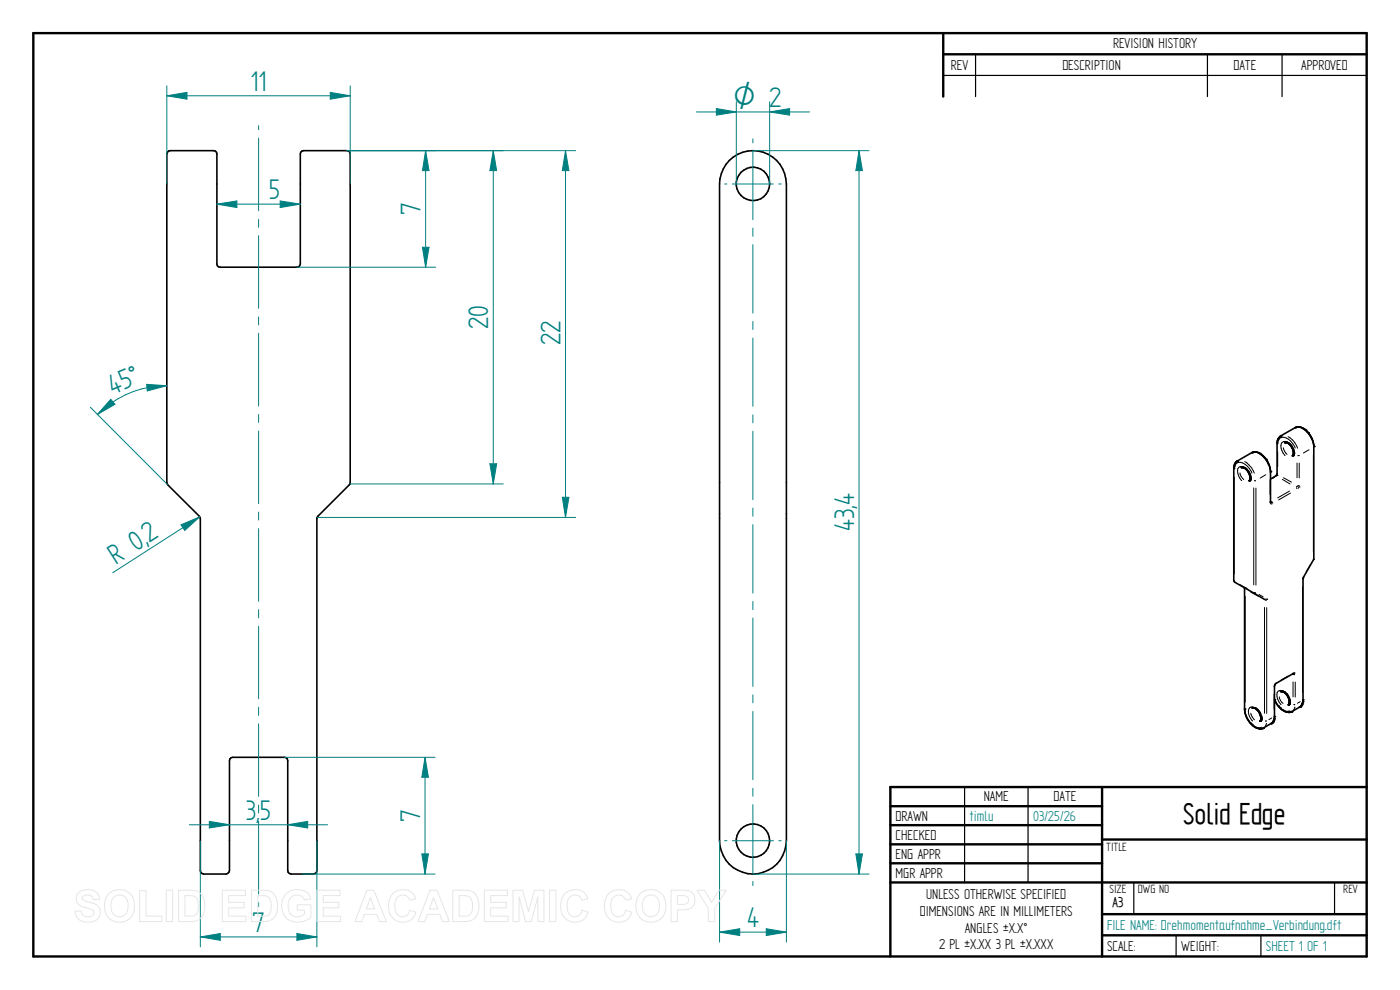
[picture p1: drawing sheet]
<svg xmlns="http://www.w3.org/2000/svg" width="297mm" height="210mm" viewBox="0 0 297 210" stroke-linecap="round" stroke-linejoin="round" font-family="sans-serif">
<g fill="none" stroke="#000" stroke-width=".51">
<path d="M7.1 7h282.8v195.9h-282.8zM200.1 7v13.5M200.1 11.5h89.8M188.9 171h44.9M188.9 175h44.9M188.9 179.1h44.9M233.8 167v35.9M233.8 178.1h56.1M289.9 167h-101v35.9M188.9 183.1h44.9M188.9 187.2h101M233.8 193.9h56.1"/>
<path d="M233.8 198.4h56.1"/>
</g>
<path d="M200.1 16h89.8M207 11.5v9M256.2 11.5v9M272 11.5v9M204.6 167v20.2M218.1 167v20.2M240.5 187.3v6.6M249.5 198.4v4.5M267.5 198.4v4.5M283.1 187.3v6.6" fill="none" stroke="#000" stroke-width=".25"/>
<g fill="none" stroke="#000" stroke-width=".34">
<path d="M35.8 32h9.5l.6 .3 .1 23.7 .4 .6 .3 .1 16.6-.1 .4-.6 .1-23.7 .6-.3h9.2l.6 .3 .1 .3v69.8l-.2 .5-6.7 6.6-.2 .5v74.7l-.3 .6-.4 .1h-4.7l-.4-.1-.4-.6v-23.3v-.4l-.7-.3h-10.9l-.6 .3-.1 23.7-.4 .6-.3 .1h-4.8l-.6-.4-.1-.3v-74.7l-.2-.5-6.7-6.6-.2-.5v-69.8zM154.7 34a7.1 7.1 0 0 1 7.7-1.5 7.1 7.1 0 0 1 4.4 6.5v139.4a7.1 7.1 0 0 1-7.1 7 7.1 7.1 0 0 1-7-7v-139.4a7.4 7.4 0 0 1 2-5zM261.8 99l-.1 24.2 .2 .3 6.3 3.6M261.8 98.7v.3M262 98.4l-.1 .3M262 98.3h.1M262.2 98l-.1 .1M262.3 97.9v.1M264 99.3l.1 .1M264.5 99.7l.1 .1M264.7 99.9v.1M265.5 96.1l-3 1.7"/>
<path d="M265.8 95.9l-.1 .1M265.8 95.9h.1M265.9 95.9h.6M266.6 95.9l.2 .1M266.9 96l.3 .1M267.3 96.2l.8 .7 .8 .9 .5 1.2 .1 1M270.9 94v6.5l-.3 .5-1.1 .6M271 93.6l-.1 .4M271.1 93.3l-.1 .2M271.1 93.1v.1M271.2 93l-.1 .1M271.3 92.8v.1"/>
<path d="M271.7 92.5h-.1M273 93.9h.1M273.5 94.2l.2 .2M273.8 94.5l.1 .1M273.9 94.7l.1 .1M274 94.8l.1 .2M274.2 95.1l.1 .4M274.3 95.6l.1 .1M274.4 95.7v.1M274.4 95.9v.1M274.4 96.1h.1M274.7 90.8l-3 1.7"/>
<path d="M274.8 90.7h.1M275 90.6h.1M275.1 90.6h.1M275.2 90.6h.4M275.6 90.6h.2M275.8 90.6l.4 .1M276.2 90.8l.3 .1M276.5 90.9l.3 .2M276.8 91.1l.2 .1M277 91.3l.5 .5M277.6 91.8l.7 1.2 .4 1.7M278.7 94.7v23.9l-2.3 4.2v25.8l-.1 .7"/>
<path d="M264.8 100.1v.1M264.8 100.2l.1 .1M264.9 100.3l.1 .4M265.1 100.7v.1M265.1 100.8v.1M265.1 101h.1M265.2 101.1v.1M265.2 101.3h.1M265.2 101.5v.1M269.5 100.1v6.3M264 124.8v25.6M264 150.5l.3 1.3 1 1.6"/>
<path d="M265.3 153.5l.2 .1M265.5 153.7l.1 .1M265.6 153.8l.8 .5M266.4 154.3l.7 .3M266.6 150.5l.1 .1M266.9 150.8v.1M267 151h.1M267.1 151.1l.1 .1M267.2 151.3h.1M267.3 151.4v.1M267.3 151.5v.2M267.4 151.7v.1"/>
<path d="M267.4 151.8v.1M267.5 152v.1M267.5 152.1v.1M267.5 152.3v.1M267.6 154.6h-.5M267.7 154.6h.1M268 154.5h-.2M269.6 153.5l-1.5 .9M269.8 153.4h-.1M270.1 153.1l-.1 .1M270.2 152.9l-.1 .1M270.3 152.5l-.1 .4"/>
<path d="M270.4 148.5l.8 1.3M271.2 149.8l.2 .3M271.5 150.1l.1 .1M271.6 150.2l.4 .4M272 150.6l.3 .1M272.3 150.8l.4 .2M272.6 147.1h.1M272.7 151h.3M272.9 147.3l.1 .1M273 151.1h.7M273 147.5l.1 .1M273.1 147.6l.1 .1"/>
<path d="M273.2 147.7v.1M273.3 147.9v.2M273.4 148.1v.2M273.5 148.5v.2M273.5 148.4v.1M273.5 148.8v.1M273.9 151l-.2 .1M274.2 143l-3.5 2-.2 .2-.2 7.2M275.7 150l-1.6 .9M276.1 149.6l-.1 .1M276.2 149.5l-.1 .1M276.2 149.4h.1"/>
<circle cx="159.8" cy="39" r="3.5"/>
<circle cx="159.7" cy="178.3" r="3.5"/>
</g>
<g fill="none" stroke="#000" stroke-width=".21">
<path d="M261.7 99.4l.1 .1M262.5 98.2a2.2 2.2 0 0 1 2.6 1.2l.5 1M263.3 99.2h.1M264.1 97.9a5.2 5.2 0 0 1 2 2.5M267 96.2a4.7 4.7 0 0 1 2.1 2.4M270.9 94.1l.2 .1M271.1 95.8v3.2M271.7 92.9a2.27 2.27 0 0 1 2.6 1.2l.5 .9M272.2 95l.3 .8 .5 .6M273.3 92.6a4.2 4.2 0 0 1 2 2.5M274.4 95.7v-.2a2.25 2.25 0 0 0-2.1-1.8 1.61 1.61 0 0 0-.1 2.4l.4 .5M275.2 98.2v3.1"/>
<path d="M275.3 96.6l.1 .1M275.5 96.6h.1M275.6 98.3v3.1M276.2 90.8a5 5 0 0 1 2.1 2.5M277.7 95.4l-1.2 .7M278.6 96.5v20.6M278.7 94.7l-.1 .2M261.8 101.2v20.6M263.1 100.3a2.11 2.11 0 0 0 .8 1.4M265.2 101v-.2a2.23 2.23 0 0 0-2.1-1.8 1.01 1.01 0 0 0-.5 1.4l.4 1 .4 .5M266 103.5v20.6M266.1 102h.1"/>
<path d="M266.2 102h.1M266.4 103.5v20.6M268.5 100.7l-1.2 .7M269.5 101.8v3.1M269.5 106.8l.2 .1M269.5 106.4h.2l-.2 .2M269.5 100.1v.1M269.7 106.9h.1M269.7 106.6h.1M269.8 106.7h.1M270.4 101.3l-.5 .2M270.6 101h.2"/>
<path d="M270.9 100.9h.1M270.9 100.5l.2 .1M271 100.8h.1M272 101.7l1.7 1M272.3 101.3l1.7 1M273.6 104.2l-2.5 1.4M273.8 104.6l-2.5 1.4M275 103.5l.1 .1M275.1 103.2h.1M275.1 103.2l-.1 .1M275.3 103h.1M275.5 103h.1"/>
<path d="M275.6 103.3h.1M275.6 103.3l-.2 .3M278 119.8l-.9 1.5M278.6 118.7h.1M278.7 118.6l-.1 .1M261.7 123.2l.2 .3M263.1 124l1.7 1M264.1 124.7l.1 .2-.2-.1M264.2 126.5v22.4M265.3 125.6l1.7 .9M266 125.7l.1 .2M266.1 125.8h.1"/>
<path d="M266.2 125.8h.1M266.4 125.8l-.2 .1M267.1 126.1l.9 .5M268.2 127.1l.1 .2M268.3 128.9v22.4M268.5 127.3h.1M268.5 127.1l-.1 .1M268.6 127.3h-.1M268.7 127.1h.1M268.7 128.9v22.4M276.4 124.5v22.4M276.4 122.6v.2"/>
<path d="M276.4 122.8v.1M276.5 122.4h.1M264 150.4l.2 .1M264.5 152.1a3.3 3.3 0 0 0 2.9 2.3l.2-.1M265.3 151.3l.3 .8 .5 .6M265.6 150.2h.1M267.5 152v-.2a2.25 2.25 0 0 0-2.1-1.8 1.61 1.61 0 0 0-.1 2.4l.4 .6M268.4 154.1h.1M268.5 153h.1M268.6 153h-.1M268.7 153.5l-.3 .6M269.8 152.3l-.6 .4"/>
<path d="M270.3 152.5l-.3 .7M270.3 147.2v3.2M270.3 145.4h.1M270.4 151.9l-.1 .1M270.4 145.5l-.1 .2M270.5 145.1l-.2 .3M270.8 144.9l-.1 .1M271.2 149.6a2.16 2.16 0 0 0 2.4 1.2M271.4 147.8a2.11 2.11 0 0 0 .8 1.4M271.7 146.7h.1M273.3 143.4l-1.5 .8M273.6 148.5l-.1-.2a2.23 2.23 0 0 0-2.1-1.8 1.66 1.66 0 0 0 0 2.4l.4 .5"/>
<path d="M274.3 142.8v.3l-.1-.1M274.3 144.7v3.1M274.4 143.1h.2M274.5 150.6h.1M274.5 149.5h.1M274.5 142.7h.1M274.5 142.7l.2 .1M274.5 149.5h.2M274.7 150l-.2 .6M274.8 144.7v3.2M275.8 148.8l-.5 .4M276.3 149.1l-.2 .5"/>
<path d="M276.4 148.4v.1"/>
</g>
<g fill="#000">
<circle cx="261.7" cy="99.4" r=".17"/>
<circle cx="261.8" cy="99" r=".17"/>
<circle cx="261.9" cy="98.7" r=".17"/>
<circle cx="261.9" cy="98.5" r=".17"/>
<circle cx="262" cy="98.3" r=".17"/>
<circle cx="262" cy="98.2" r=".17"/>
<circle cx="262.1" cy="98.2" r=".17"/>
<circle cx="262.1" cy="98.1" r=".17"/>
<circle cx="262.2" cy="98" r=".17"/>
<circle cx="262.3" cy="98" r=".17"/>
<circle cx="262.4" cy="97.9" r=".17"/>
<circle cx="262.4" cy="97.8" r=".17"/>
<circle cx="262.5" cy="97.8" r=".17"/>
<circle cx="263.3" cy="99.2" r=".17"/>
<circle cx="263.4" cy="99.2" r=".17"/>
<circle cx="263.4" cy="99.1" r=".17"/>
<circle cx="263.5" cy="99.1" r=".17"/>
<circle cx="263.6" cy="99.1" r=".17"/>
<circle cx="263.7" cy="99.1" r=".17"/>
<circle cx="263.7" cy="99.2" r=".17"/>
<circle cx="263.8" cy="99.2" r=".17"/>
<circle cx="263.9" cy="99.2" r=".17"/>
<circle cx="263.9" cy="99.3" r=".17"/>
<circle cx="264.1" cy="99.4" r=".17"/>
<circle cx="264.2" cy="99.4" r=".17"/>
<circle cx="264.2" cy="99.5" r=".17"/>
<circle cx="264.3" cy="99.5" r=".17"/>
<circle cx="264.3" cy="99.6" r=".17"/>
<circle cx="264.4" cy="99.6" r=".17"/>
<circle cx="264.4" cy="99.7" r=".17"/>
<circle cx="264.6" cy="99.8" r=".17"/>
<circle cx="264.6" cy="99.9" r=".17"/>
<circle cx="264.7" cy="100" r=".17"/>
<circle cx="265.6" cy="96.1" r=".17"/>
<circle cx="265.6" cy="96" r=".17"/>
<circle cx="265.7" cy="96" r=".17"/>
<circle cx="265.8" cy="95.9" r=".17"/>
<circle cx="265.9" cy="95.9" r=".17"/>
<circle cx="266.1" cy="95.9" r=".17"/>
<circle cx="266.3" cy="95.9" r=".17"/>
<circle cx="266.6" cy="95.9" r=".17"/>
<circle cx="266.9" cy="96" r=".17"/>
<circle cx="267.3" cy="96.2" r=".17"/>
<circle cx="268.6" cy="97.5" r=".17"/>
<circle cx="270.9" cy="94" r=".17"/>
<circle cx="271" cy="93.5" r=".17"/>
<circle cx="271.1" cy="93.2" r=".17"/>
<circle cx="271.1" cy="93.1" r=".17"/>
<circle cx="271.2" cy="93" r=".17"/>
<circle cx="271.3" cy="92.9" r=".17"/>
<circle cx="271.4" cy="92.8" r=".17"/>
<circle cx="271.4" cy="92.7" r=".17"/>
<circle cx="271.5" cy="92.7" r=".17"/>
<circle cx="271.5" cy="92.6" r=".17"/>
<circle cx="271.6" cy="92.6" r=".17"/>
<circle cx="271.6" cy="92.5" r=".17"/>
<circle cx="271.7" cy="92.5" r=".17"/>
<circle cx="272.5" cy="93.9" r=".17"/>
<circle cx="272.6" cy="93.9" r=".17"/>
<circle cx="272.7" cy="93.9" r=".17"/>
<circle cx="272.8" cy="93.9" r=".17"/>
<circle cx="272.9" cy="93.9" r=".17"/>
<circle cx="273" cy="93.9" r=".17"/>
<circle cx="273.1" cy="93.9" r=".17"/>
<circle cx="273.2" cy="94" r=".17"/>
<circle cx="273.3" cy="94" r=".17"/>
<circle cx="273.3" cy="94.1" r=".17"/>
<circle cx="273.4" cy="94.1" r=".17"/>
<circle cx="273.5" cy="94.2" r=".17"/>
<circle cx="273.6" cy="94.3" r=".17"/>
<circle cx="273.7" cy="94.4" r=".17"/>
<circle cx="273.8" cy="94.5" r=".17"/>
<circle cx="273.9" cy="94.6" r=".17"/>
<circle cx="273.9" cy="94.7" r=".17"/>
<circle cx="274" cy="94.8" r=".17"/>
<circle cx="274" cy="94.9" r=".17"/>
<circle cx="274.1" cy="95" r=".17"/>
<circle cx="274.2" cy="96.7" r=".17"/>
<circle cx="274.2" cy="95.2" r=".17"/>
<circle cx="274.2" cy="95.3" r=".17"/>
<circle cx="274.2" cy="96.6" r=".17"/>
<circle cx="274.3" cy="95.4" r=".17"/>
<circle cx="274.3" cy="96.6" r=".17"/>
<circle cx="274.3" cy="95.5" r=".17"/>
<circle cx="274.3" cy="96.5" r=".17"/>
<circle cx="274.4" cy="95.8" r=".17"/>
<circle cx="274.4" cy="96.3" r=".17"/>
<circle cx="274.4" cy="96.4" r=".17"/>
<circle cx="274.4" cy="95.7" r=".17"/>
<circle cx="274.4" cy="96.2" r=".17"/>
<circle cx="274.4" cy="96.1" r=".17"/>
<circle cx="274.4" cy="96" r=".17"/>
<circle cx="274.7" cy="90.7" r=".17"/>
<circle cx="274.8" cy="90.7" r=".17"/>
<circle cx="275" cy="90.6" r=".17"/>
<circle cx="275.1" cy="90.6" r=".17"/>
<circle cx="275.2" cy="90.6" r=".17"/>
<circle cx="275.3" cy="90.6" r=".17"/>
<circle cx="275.6" cy="90.6" r=".17"/>
<circle cx="275.8" cy="90.6" r=".17"/>
<circle cx="276.2" cy="90.8" r=".17"/>
<circle cx="276.5" cy="90.9" r=".17"/>
<circle cx="276.8" cy="91.1" r=".17"/>
<circle cx="277" cy="91.3" r=".17"/>
<circle cx="277.6" cy="91.8" r=".17"/>
<circle cx="278.7" cy="94.7" r=".17"/>
<circle cx="264.8" cy="100" r=".17"/>
<circle cx="264.8" cy="100.2" r=".17"/>
<circle cx="264.9" cy="100.3" r=".17"/>
<circle cx="265" cy="100.4" r=".17"/>
<circle cx="265" cy="102" r=".17"/>
<circle cx="265" cy="100.5" r=".17"/>
<circle cx="265" cy="100.7" r=".17"/>
<circle cx="265" cy="101.9" r=".17"/>
<circle cx="265.1" cy="101.9" r=".17"/>
<circle cx="265.1" cy="100.8" r=".17"/>
<circle cx="265.1" cy="101.8" r=".17"/>
<circle cx="265.1" cy="100.9" r=".17"/>
<circle cx="265.2" cy="101.2" r=".17"/>
<circle cx="265.2" cy="101.6" r=".17"/>
<circle cx="265.2" cy="101.3" r=".17"/>
<circle cx="265.2" cy="101.7" r=".17"/>
<circle cx="265.2" cy="101" r=".17"/>
<circle cx="265.2" cy="101.4" r=".17"/>
<circle cx="269.5" cy="100.1" r=".17"/>
<circle cx="269.5" cy="100" r=".17"/>
<circle cx="269.5" cy="106.5" r=".17"/>
<circle cx="264" cy="124.8" r=".17"/>
<circle cx="264" cy="124.7" r=".17"/>
<circle cx="264" cy="150.4" r=".17"/>
<circle cx="264" cy="150.5" r=".17"/>
<circle cx="265.3" cy="153.4" r=".17"/>
<circle cx="265.5" cy="153.6" r=".17"/>
<circle cx="265.6" cy="153.8" r=".17"/>
<circle cx="265.6" cy="150.2" r=".17"/>
<circle cx="265.7" cy="150.2" r=".17"/>
<circle cx="265.8" cy="150.2" r=".17"/>
<circle cx="265.9" cy="150.2" r=".17"/>
<circle cx="266" cy="150.2" r=".17"/>
<circle cx="266.1" cy="150.2" r=".17"/>
<circle cx="266.2" cy="150.2" r=".17"/>
<circle cx="266.3" cy="150.3" r=".17"/>
<circle cx="266.4" cy="150.3" r=".17"/>
<circle cx="266.4" cy="154.3" r=".17"/>
<circle cx="266.4" cy="150.4" r=".17"/>
<circle cx="266.5" cy="150.5" r=".17"/>
<circle cx="266.7" cy="150.6" r=".17"/>
<circle cx="266.7" cy="154.5" r=".17"/>
<circle cx="266.7" cy="150.7" r=".17"/>
<circle cx="266.8" cy="150.7" r=".17"/>
<circle cx="266.9" cy="150.9" r=".17"/>
<circle cx="267" cy="150.9" r=".17"/>
<circle cx="267" cy="151" r=".17"/>
<circle cx="267.1" cy="151.1" r=".17"/>
<circle cx="267.1" cy="154.6" r=".17"/>
<circle cx="267.2" cy="151.2" r=".17"/>
<circle cx="267.2" cy="151.3" r=".17"/>
<circle cx="267.3" cy="154.6" r=".17"/>
<circle cx="267.3" cy="151.5" r=".17"/>
<circle cx="267.3" cy="153" r=".17"/>
<circle cx="267.3" cy="151.7" r=".17"/>
<circle cx="267.3" cy="152.9" r=".17"/>
<circle cx="267.4" cy="151.8" r=".17"/>
<circle cx="267.4" cy="152.9" r=".17"/>
<circle cx="267.4" cy="152.8" r=".17"/>
<circle cx="267.4" cy="151.9" r=".17"/>
<circle cx="267.5" cy="152" r=".17"/>
<circle cx="267.5" cy="152.1" r=".17"/>
<circle cx="267.5" cy="152.6" r=".17"/>
<circle cx="267.5" cy="152.7" r=".17"/>
<circle cx="267.5" cy="154.6" r=".17"/>
<circle cx="267.5" cy="152.4" r=".17"/>
<circle cx="267.5" cy="152.5" r=".17"/>
<circle cx="267.5" cy="152.2" r=".17"/>
<circle cx="267.5" cy="152.3" r=".17"/>
<circle cx="267.6" cy="154.6" r=".17"/>
<circle cx="267.8" cy="154.6" r=".17"/>
<circle cx="267.9" cy="154.5" r=".17"/>
<circle cx="268" cy="154.4" r=".17"/>
<circle cx="268" cy="154.5" r=".17"/>
<circle cx="269.6" cy="153.5" r=".17"/>
<circle cx="269.7" cy="153.5" r=".17"/>
<circle cx="269.8" cy="153.4" r=".17"/>
<circle cx="269.9" cy="153.3" r=".17"/>
<circle cx="270" cy="153.2" r=".17"/>
<circle cx="270.1" cy="153.1" r=".17"/>
<circle cx="270.1" cy="153" r=".17"/>
<circle cx="270.2" cy="152.9" r=".17"/>
<circle cx="270.3" cy="152.7" r=".17"/>
<circle cx="270.3" cy="152.5" r=".17"/>
<circle cx="270.4" cy="148.4" r=".17"/>
<circle cx="270.4" cy="152" r=".17"/>
<circle cx="271.2" cy="149.8" r=".17"/>
<circle cx="271.4" cy="150.1" r=".17"/>
<circle cx="271.6" cy="150.2" r=".17"/>
<circle cx="271.7" cy="146.7" r=".17"/>
<circle cx="271.8" cy="146.7" r=".17"/>
<circle cx="271.8" cy="146.6" r=".17"/>
<circle cx="271.9" cy="146.6" r=".17"/>
<circle cx="271.9" cy="146.7" r=".17"/>
<circle cx="272" cy="150.6" r=".17"/>
<circle cx="272" cy="146.7" r=".17"/>
<circle cx="272.1" cy="146.7" r=".17"/>
<circle cx="272.2" cy="146.7" r=".17"/>
<circle cx="272.2" cy="146.8" r=".17"/>
<circle cx="272.3" cy="150.7" r=".17"/>
<circle cx="272.3" cy="146.8" r=".17"/>
<circle cx="272.4" cy="146.8" r=".17"/>
<circle cx="272.4" cy="146.9" r=".17"/>
<circle cx="272.5" cy="146.9" r=".17"/>
<circle cx="272.5" cy="147" r=".17"/>
<circle cx="272.6" cy="147" r=".17"/>
<circle cx="272.7" cy="151" r=".17"/>
<circle cx="272.7" cy="147.1" r=".17"/>
<circle cx="272.8" cy="147.2" r=".17"/>
<circle cx="272.9" cy="147.3" r=".17"/>
<circle cx="273" cy="147.4" r=".17"/>
<circle cx="273" cy="151" r=".17"/>
<circle cx="273.1" cy="147.6" r=".17"/>
<circle cx="273.2" cy="147.7" r=".17"/>
<circle cx="273.2" cy="147.8" r=".17"/>
<circle cx="273.3" cy="151.1" r=".17"/>
<circle cx="273.3" cy="148" r=".17"/>
<circle cx="273.3" cy="149.5" r=".17"/>
<circle cx="273.3" cy="148.1" r=".17"/>
<circle cx="273.4" cy="148.2" r=".17"/>
<circle cx="273.4" cy="149.4" r=".17"/>
<circle cx="273.4" cy="148.3" r=".17"/>
<circle cx="273.5" cy="148.5" r=".17"/>
<circle cx="273.5" cy="149.3" r=".17"/>
<circle cx="273.5" cy="149.4" r=".17"/>
<circle cx="273.5" cy="151.1" r=".17"/>
<circle cx="273.5" cy="149.2" r=".17"/>
<circle cx="273.5" cy="148.9" r=".17"/>
<circle cx="273.5" cy="148.7" r=".17"/>
<circle cx="273.5" cy="148.8" r=".17"/>
<circle cx="273.5" cy="149.1" r=".17"/>
<circle cx="273.5" cy="148.6" r=".17"/>
<circle cx="273.5" cy="149" r=".17"/>
<circle cx="273.7" cy="151.1" r=".17"/>
<circle cx="273.8" cy="151" r=".17"/>
<circle cx="273.9" cy="151" r=".17"/>
<circle cx="274" cy="151" r=".17"/>
<circle cx="274.1" cy="151" r=".17"/>
<circle cx="274.2" cy="143" r=".17"/>
<circle cx="274.3" cy="143" r=".17"/>
<circle cx="274.3" cy="142.9" r=".17"/>
<circle cx="275.7" cy="150" r=".17"/>
<circle cx="275.8" cy="150" r=".17"/>
<circle cx="275.8" cy="149.9" r=".17"/>
<circle cx="275.9" cy="149.9" r=".17"/>
<circle cx="275.9" cy="149.8" r=".17"/>
<circle cx="276" cy="149.8" r=".17"/>
<circle cx="276.1" cy="149.6" r=".17"/>
<circle cx="276.2" cy="149.5" r=".17"/>
<circle cx="276.2" cy="149.4" r=".17"/>
<circle cx="276.3" cy="149.1" r=".17"/>
<circle cx="276.4" cy="148.8" r=".17"/>
<circle cx="276.4" cy="148.5" r=".17"/>
</g>
<g fill="none" stroke="#008080" stroke-width=".21">
<path d="M54.9 26.7v.8M54.9 29.3v15.4M159.7 29.5v.8M159.7 32.1v14.5M46 43.3l4.2-.7v1.4zM54.9 46.5v1.7M54.9 50v15.4M159.7 48.4v1.7M159.7 51.9v14.5M54.9 67.2v1.7M54.9 70.7v15.4M159.7 68.2v1.7"/>
<path d="M159.7 71.7v14.5M54.9 87.9v1.7M54.9 91.4v15.4M159.7 88v1.7M159.7 91.5v14.5M54.9 108.6v1.7M54.9 112.1v15.5M159.7 107.8v1.7M159.7 111.3v14.5M54.9 129.3v1.8M54.9 132.8v15.5M159.7 127.6v1.7"/>
<path d="M159.7 131.1v14.5M54.9 150v1.8M54.9 153.5v15.5M159.7 147.4v1.7M159.7 150.9v14.5M54.9 170.8v1.7M54.9 174.2v15.5M159.7 167.2v1.7M159.7 170.7v14.5M54.9 191.5v.8M159.7 187v.9"/>
</g>
<path d="M46 43.3l4.2-.7v1.4z" fill="#008080"/>
<path d="M59.4 42.6l4.3 .7-4.3 .7z" fill="none" stroke="#008080" stroke-width=".21"/>
<path d="M59.4 42.6l4.3 .7-4.3 .7z" fill="#008080"/>
<path d="M46 43.3h17.7M44.4 174.2l4.3 .8-4.3 .6z" fill="none" stroke="#008080" stroke-width=".21"/>
<path d="M44.4 174.2l4.3 .8-4.3 .6z" fill="#008080"/>
<path d="M61 175l4.3-.8v1.4z" fill="none" stroke="#008080" stroke-width=".21"/>
<path d="M61 175l4.3-.8v1.4z" fill="#008080"/>
<path d="M73.6 32h48.5M120 32l.7 4.2h-1.4zM67.3 109.8h54.8M40.2 175h29.3" fill="none" stroke="#008080" stroke-width=".21"/>
<path d="M120 32l.7 4.2h-1.4z" fill="#008080"/>
<path d="M119.3 105.5h1.4l-.7 4.3z" fill="none" stroke="#008080" stroke-width=".21"/>
<path d="M119.3 105.5h1.4l-.7 4.3z" fill="#008080"/>
<path d="M73.6 32h33.2M104.6 32l.8 4.2h-1.5zM120 32v77.8M74.3 102.7h32.5" fill="none" stroke="#008080" stroke-width=".21"/>
<path d="M104.6 32l.8 4.2h-1.5z" fill="#008080"/>
<path d="M103.9 98.4h1.5l-.8 4.3z" fill="none" stroke="#008080" stroke-width=".21"/>
<path d="M103.9 98.4h1.5l-.8 4.3z" fill="#008080"/>
<path d="M104.6 32v70.7M19.2 86.4l16.4 16.5M31.1 81.5l4.3 .3-4.2 1.1z" fill="none" stroke="#008080" stroke-width=".21"/>
<path d="M31.1 81.5l4.3 .3-4.2 1.1z" fill="#008080"/>
<path d="M23.5 84.7l.9 1.1-3.7 2.1z" fill="none" stroke="#008080" stroke-width=".21"/>
<path d="M23.5 84.7l.9 1.1-3.7 2.1z" fill="#008080"/>
<path d="M35.4 81.8a20.6 20.6 0 0 0-14.7 6.1M38.4 111.3l4-1.7-3.2 2.9zM42.4 109.6l-18.5 11.9" fill="none" stroke="#008080" stroke-width=".21"/>
<path d="M38.4 111.3l4-1.7-3.2 2.9z" fill="#008080"/>
<path d="M60.3 160.7h32M90.2 160.7l.7 4.2h-1.4zM64.1 185.4h28.2" fill="none" stroke="#008080" stroke-width=".21"/>
<path d="M90.2 160.7l.7 4.2h-1.4z" fill="#008080"/>
<path d="M89.5 181.1h1.4l-.7 4.3z" fill="none" stroke="#008080" stroke-width=".21"/>
<path d="M89.5 181.1h1.4l-.7 4.3z" fill="#008080"/>
<path d="M159.7 32h24.7M182.2 32l.8 4.2h-1.4zM90.2 160.7v24.7M159.7 185.4h24.7" fill="none" stroke="#008080" stroke-width=".21"/>
<path d="M182.2 32l.8 4.2h-1.4z" fill="#008080"/>
<path d="M181.6 181.1h1.4l-.8 4.3z" fill="none" stroke="#008080" stroke-width=".21"/>
<path d="M181.6 181.1h1.4l-.8 4.3z" fill="#008080"/>
<path d="M73.6 32h18.8M90.3 32l.7 4.2h-1.4zM182.2 32v153.4M63 56.7h29.4" fill="none" stroke="#008080" stroke-width=".21"/>
<path d="M90.3 32l.7 4.2h-1.4z" fill="#008080"/>
<path d="M89.6 52.5h1.4l-.7 4.2z" fill="none" stroke="#008080" stroke-width=".21"/>
<path d="M89.6 52.5h1.4l-.7 4.2z" fill="#008080"/>
<path d="M90.3 32v24.7M153.7 39h.5M155.4 39h8.6M156.2 21.6v17.4M163.3 21.6v17.4M163.3 23.7l4.2-.7v1.4zM165.2 39h.5M153.7 178.4h.5M155.4 178.4h8.7M165.2 178.4h.5" fill="none" stroke="#008080" stroke-width=".21"/>
<path d="M163.3 23.7l4.2-.7v1.4z" fill="#008080"/>
<path d="M152 23l4.2 .7-4.2 .7z" fill="none" stroke="#008080" stroke-width=".21"/>
<path d="M152 23l4.2 .7-4.2 .7z" fill="#008080"/>
<path d="M147.7 23.7h24M152.7 178.4v21.5M166.8 178.4v21.5M152.7 197.7l4.2-.7v1.5z" fill="none" stroke="#008080" stroke-width=".21"/>
<path d="M152.7 197.7l4.2-.7v1.5z" fill="#008080"/>
<path d="M162.6 197l4.2 .7-4.2 .8z" fill="none" stroke="#008080" stroke-width=".21"/>
<path d="M162.6 197l4.2 .7-4.2 .8z" fill="#008080"/>
<path d="M42.5 178.4v22.5M67.2 178.4v22.5M42.5 198.8l4.2-.8v1.5zM152.7 197.7h14.1" fill="none" stroke="#008080" stroke-width=".21"/>
<path d="M42.5 198.8l4.2-.8v1.5z" fill="#008080"/>
<path d="M63 198l4.2 .8-4.2 .7z" fill="none" stroke="#008080" stroke-width=".21"/>
<path d="M63 198l4.2 .8-4.2 .7z" fill="#008080"/>
<path d="M35.4 18.2v20.8M74.3 18.2v20.8M35.4 20.3l4.3-.7v1.4zM42.5 198.8h24.7" fill="none" stroke="#008080" stroke-width=".21"/>
<path d="M35.4 20.3l4.3-.7v1.4z" fill="#008080"/>
<path d="M70.1 19.6l4.2 .7-4.2 .7z" fill="none" stroke="#008080" stroke-width=".21"/>
<path d="M70.1 19.6l4.2 .7-4.2 .7z" fill="#008080"/>
<path d="M35.4 20.3h38.9" fill="none" stroke="#008080" stroke-width=".21"/>
<g fill="none" stroke="#e6e6e6" stroke-width=".21">
<path d="M16.6 189.4a3.1 3.1 0 0 1 4.1 .2l.4 1.2h-1.3a1.26 1.26 0 0 0-1.1-.9 1.26 1.26 0 0 0-1.3 .6l.2 .4 .8 .4a3.8 3.8 0 0 1 2.6 1.2 2.14 2.14 0 0 1-.2 2.3 2.14 2.14 0 0 1-2.2 .8 2.4 2.4 0 0 1-2.7-2.3l1.3-.1a1.43 1.43 0 0 0 1.2 1.3 1.43 1.43 0 0 0 1.5-.9 1.27 1.27 0 0 0-1.3-.9 2.44 2.44 0 0 1-2.4-2.1l.1-.7zM23.1 189.6a3.3 3.3 0 0 1 3.9-.5 3.3 3.3 0 0 1 1.5 3.6 3.2 3.2 0 0 1-3.7 2.9 3.2 3.2 0 0 1-2.6-3.9l.3-1.2zM24 190.4a1.85 1.85 0 0 1 2.3-.3 1.85 1.85 0 0 1 .9 2.1 1.85 1.85 0 0 1-.9 2 1.85 1.85 0 0 1-2.2-.3 3.2 3.2 0 0 1-.1-3.5zM29.6 188.9h1.4v5.5h3.3v1.1h-4.7zM35.3 188.8h1.3v6.7h-1.3zM37.9 188.8h2.4a2.84 2.84 0 0 1 3.1 3.4 2.79 2.79 0 0 1-3 3.3h-2.5zM39.2 190a2.79 2.79 0 0 1 2.5 .5 3.4 3.4 0 0 1-.3 3.6l-.5 .2-1.7 .1zM47.2 188.8h4.9v1.2h-3.6v1.4h3.3v1.2h-3.3v1.8h3.7v1.1h-5zM53.3 188.8h2.5a2.84 2.84 0 0 1 3.1 3.4 2.79 2.79 0 0 1-3 3.3h-2.6zM54.7 190a2.79 2.79 0 0 1 2.5 .5 3.4 3.4 0 0 1-.3 3.6l-.6 .2-1.6 .1zM60.6 189.7a3.4 3.4 0 0 1 5 .2l.3 .8-1.3 .2a1.82 1.82 0 0 0-2.3-.9 1.82 1.82 0 0 0-1.2 2.1 2.05 2.05 0 0 0 1.1 2.2 2.05 2.05 0 0 0 2.4-.4v-.8h-1.5v-1.2h2.9v2.7a3.9 3.9 0 0 1-5.6-.3 4 4 0 0 1 .2-4.6zM67.2 188.8h4.9v1.2h-3.5v1.4h3.3v1.2h-3.3v1.8h3.7v1.1h-5.1z"/>
<path d="M77.8 188.8h1.5l2.7 6.7h-1.5l-.6-1.5h-2.6l-.5 1.5h-1.5zM78.6 190.4l.9 2.4h-1.8zM83.3 189.6a2.88 2.88 0 0 1 4.9 1.1l-1.3 .3a1.6 1.6 0 0 0-1.9-1.1 1.6 1.6 0 0 0-1.2 1.8 2.26 2.26 0 0 0 1.3 2.7 1.52 1.52 0 0 0 1.9-1.3l1.2 .4a2.98 2.98 0 0 1-3.5 2.1 2.98 2.98 0 0 1-2.3-3.4l.2-1.4zM91.2 188.8h1.5l2.6 6.7h-1.4l-.6-1.5h-2.6l-.6 1.5h-1.4zM92 190.4l.9 2.4h-1.8zM96.1 188.8h2.4a2.84 2.84 0 0 1 3.1 3.4 2.79 2.79 0 0 1-3 3.3h-2.5zM97.4 190a2.79 2.79 0 0 1 2.5 .5 3.4 3.4 0 0 1-.3 3.6l-.6 .2-1.6 .1zM102.7 188.8h5v1.2h-3.6v1.4h3.3v1.2h-3.3v1.8h3.7v1.1h-5.1zM108.8 188.8h2.1l1.2 4.6 1.3-4.6h2v6.7h-1.3v-5.2l-1.4 5.2h-1.2l-1.4-5.2v5.2h-1.3zM116.6 188.8h1.3v6.7h-1.3zM119.8 189.6a2.88 2.88 0 0 1 4.9 1.1l-1.3 .3a1.6 1.6 0 0 0-1.8-1.1 1.6 1.6 0 0 0-1.3 1.8 2.26 2.26 0 0 0 1.3 2.7 1.52 1.52 0 0 0 1.9-1.3l1.3 .4a2.98 2.98 0 0 1-3.5 2.1 2.98 2.98 0 0 1-2.3-3.4l.2-1.4zM129.1 189.6a2.88 2.88 0 0 1 4.9 1.1l-1.3 .3a1.6 1.6 0 0 0-1.9-1.1 1.6 1.6 0 0 0-1.2 1.8 2.26 2.26 0 0 0 1.3 2.7 1.52 1.52 0 0 0 1.9-1.3l1.2 .4a2.98 2.98 0 0 1-3.5 2.1 2.98 2.98 0 0 1-2.3-3.4l.2-1.4z"/>
<path d="M135.8 189.6a3.3 3.3 0 0 1 3.9-.5 3.3 3.3 0 0 1 1.5 3.6 3.2 3.2 0 0 1-3.6 2.9 3.2 3.2 0 0 1-2.7-3.9l.3-1.2zM136.8 190.4a1.85 1.85 0 0 1 2.2-.3 1.85 1.85 0 0 1 .9 2.1 1.85 1.85 0 0 1-.9 2 1.85 1.85 0 0 1-2.2-.3 3.2 3.2 0 0 1 0-3.5zM142.4 188.8h2.1a2.48 2.48 0 0 1 2.7 1.1 2.12 2.12 0 0 1-.1 2.2 2.12 2.12 0 0 1-2.1 .9h-1.3v2.5h-1.3zM143.7 190h.7a1.26 1.26 0 0 1 1.7 .9 1.17 1.17 0 0 1-1.6 1h-.8zM147.8 188.8h1.6l1.6 2.7 1.5-2.7h1.6l-2.5 3.9v2.8h-1.3v-2.8z"/>
</g>
<text font-size="7.1" x="251" y="174.8">Solid Edge</text>
<g font-size="6.8" fill="#008080">
<text x="53.1" y="19.3">11</text>
<text x="57" y="42.2">5</text>
<text x="89.2" y="45.7" transform="rotate(-90 89.2 45.7)">7</text>
<text x="103.6" y="69.8" transform="rotate(-90 103.6 69.8)">20</text>
<text x="118.9" y="73.2" transform="rotate(-90 118.9 73.2)">22</text>
<text x="24" y="83.7" transform="rotate(-22 24 83.7)">45°</text>
<text x="181.2" y="112.7" transform="rotate(-90 181.2 112.7)">43,4</text>
<text x="24.6" y="119.8" transform="rotate(-33 24.6 119.8)">R 0,</text>
<text x="31.6" y="115.3" transform="rotate(-33 31.6 115.3)">2</text>
<text x="52.2" y="173.9">3,5</text>
<text x="89.1" y="174.4" transform="rotate(-90 89.1 174.4)">7</text>
<text x="53.5" y="197.7">7</text>
<text x="158.5" y="196.7">4</text>
</g>
<text font-size="6.6" fill="#008080" x="155.5" y="22.6">O 2</text>
<g font-size="3.4">
<text x="236.1" y="10.3">REVISION HISTORY</text>
<text x="201.7" y="14.8">REV</text>
<text x="225.4" y="14.8">DESCRIPTION</text>
<text x="261.7" y="14.8">DATE</text>
<text x="276" y="14.8">APPROVED</text>
<text x="208.7" y="170">NAME</text>
<text x="223.5" y="170">DATE</text>
<text x="190" y="174.1">DRAWN</text>
<text x="190" y="178.1">CHECKED</text>
<text x="190" y="182.2">ENG APPR</text>
<text x="190" y="186.2">MGR APPR</text>
<text x="196.5" y="190.8">UNLESS OTHERWISE SPECIFIED</text>
<text x="195.1" y="194.3">DIMENSIONS ARE IN MILLIMETERS</text>
<text x="204.7" y="197.8">ANGLES ±X.X°</text>
<text x="236" y="192.5">A3</text>
<text x="199.2" y="201.4">2 PL ±X.XX 3 PL ±X.XXX</text>
<text x="234.9" y="201.7">SCALE:</text>
<text x="250.6" y="201.7">WEIGHT:</text>
</g>
<g font-size="3.4" fill="#008080">
<text x="205.7" y="174.1">timlu</text>
<text x="219.2" y="174.1">03/25/26</text>
<text x="234.9" y="197.2">FILE NAME: Drehmomentaufnahme_Verbindung.dft</text>
<text x="268.6" y="201.7">SHEET 1 OF 1</text>
</g>
<g font-size="2.9">
<text x="234.7" y="180.4">TITLE</text>
<text x="235.4" y="189.5">SIZE</text>
<text x="241.4" y="189.5">DWG NO</text>
<text x="285" y="189.5">REV</text>
</g>
</svg>
